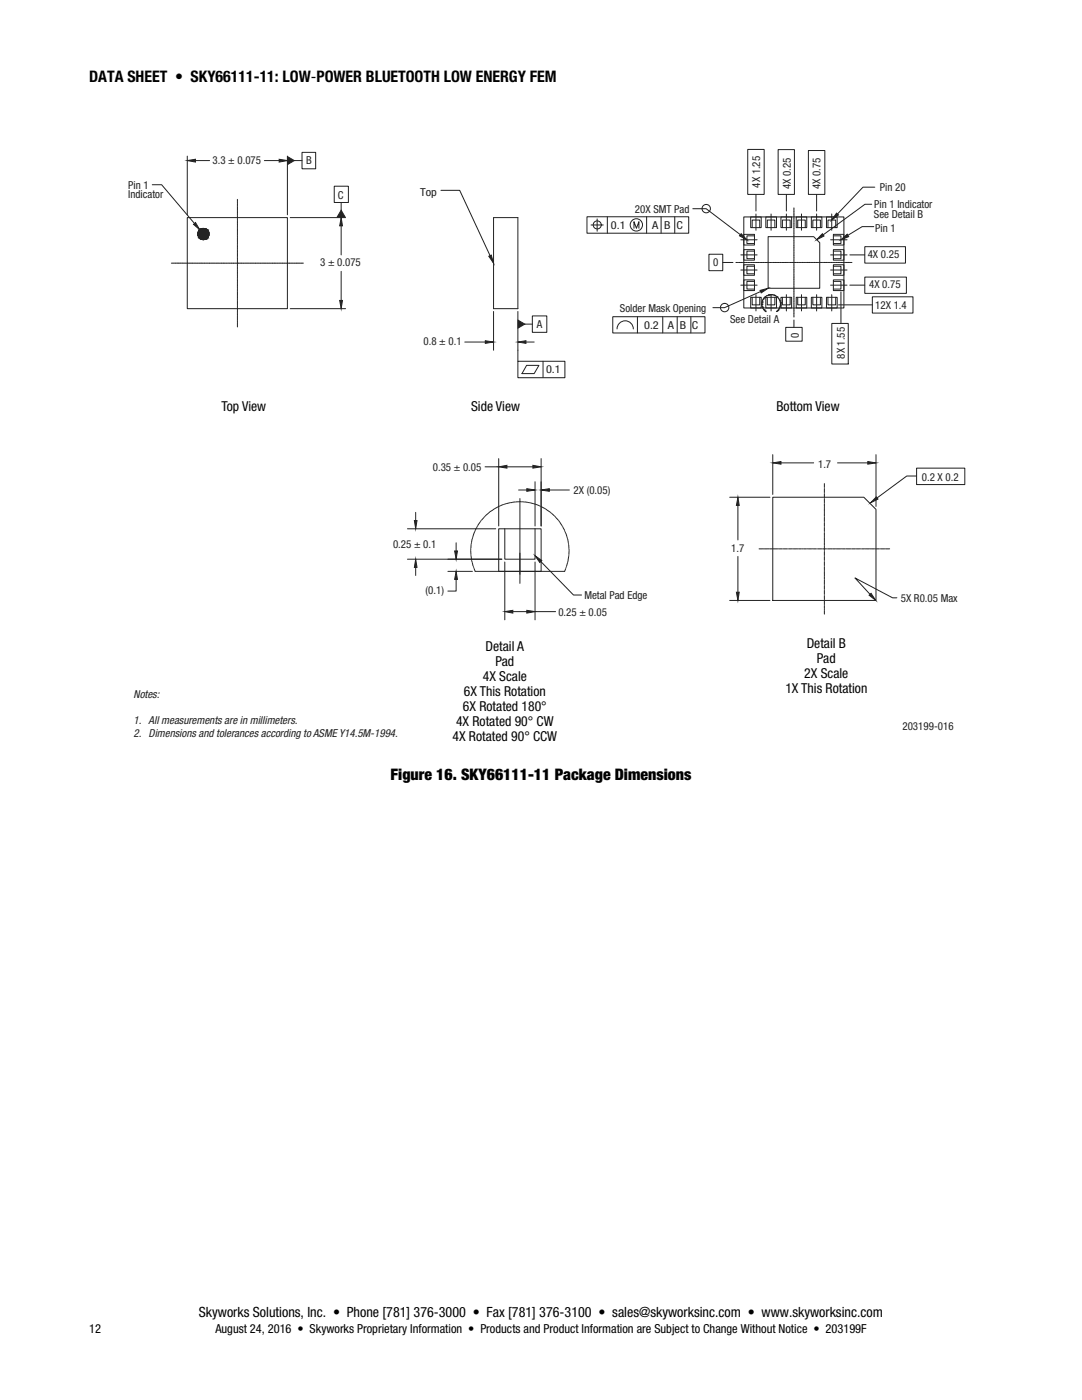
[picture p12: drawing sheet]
<svg xmlns="http://www.w3.org/2000/svg" width="216mm" height="279mm" viewBox="0 0 216 279" stroke-linecap="round" stroke-linejoin="round" font-family="sans-serif">
<path d="M103.3 72.1h9.4v3.3h-9.4zM105.1 72.9h2.4l-.9 1.7h-2.4zM106.2 63h2.9v3.3h-2.9zM108.4 72.1v3.3M122.3 63.2h18.4v3.3h-18.4zM126.4 65.6a1.62 1.62 0 0 0-1.7-1.6 1.62 1.62 0 0 0-1.6 1.6M127.2 63.2v3.3M132.2 63.2v3.3M135.1 63.2v3.3M137.9 63.2v3.3" fill="none" stroke="#231f20" stroke-width=".2"/>
<path d="M103.4 63.9l1.3 .8-1.3 .8z" fill="#231f20"/>
<path d="M103.3 69.9v2.2M103.4 63.9l1.3 .8-1.3 .8zM104.7 64.7h1.5" fill="none" stroke="#231f20" stroke-width=".2"/>
<path d="M38.6 44.8l.4-.4 .9 1.5z" fill="#231f20"/>
<path d="M30.4 36.9h1.9l6.5 7.7M38.6 44.8l.4-.4 .9 1.5z" fill="none" stroke="#231f20" stroke-width=".2"/>
<path d="M57.4 31.3l1.3 .7-1.3 .8z" fill="#231f20"/>
<path d="M57.4 31.3l1.3 .7-1.3 .8zM58.7 32h1.6M60.3 30.4h2.7v3.3h-2.7zM66.7 37.2h2.8v3.2h-2.8z" fill="none" stroke="#231f20" stroke-width=".2"/>
<path d="M68.1 42l.8 1.3h-1.6z" fill="#231f20"/>
<path d="M68.1 40.4v1.6M68.1 42l.8 1.3h-1.6z" fill="none" stroke="#231f20" stroke-width=".2"/>
<path d="M97.5 51.1l.5-.2 .5 1.6z" fill="#231f20"/>
<path d="M37.4 31.2v11.7M39 32h2.8M52.8 32h2.9M57.3 31.2v11.7M88 38h3.7l6.1 13M97.5 51.1l.5-.2 .5 1.6zM98.5 43.4h4.8M98.5 61.6h4.8" fill="none" stroke="#231f20" stroke-width=".2"/>
<path d="M37.4 32l1.6-.2v.5z" fill="#231f20"/>
<path d="M37.4 32l1.6-.2v.5z" fill="none" stroke="#231f20" stroke-width=".2"/>
<path d="M55.7 31.8l1.6 .2-1.6 .3z" fill="#231f20"/>
<path d="M55.7 31.8l1.6 .2-1.6 .3zM57.9 43.4h11.1M68.1 45.1v5.8M68.1 54.2v5.8M57.9 61.6h11.1" fill="none" stroke="#231f20" stroke-width=".2"/>
<path d="M68.1 43.4l.2 1.7h-.5z" fill="#231f20"/>
<path d="M68.1 43.4l.2 1.7h-.5z" fill="none" stroke="#231f20" stroke-width=".2"/>
<path d="M67.8 60h.5l-.2 1.6z" fill="#231f20"/>
<path d="M67.8 60h.5l-.2 1.6zM92.7 68.3h4.1M98.5 62.2v7.7M103.3 62.2v7.7M104.9 68.3h1.7" fill="none" stroke="#231f20" stroke-width=".2"/>
<path d="M103.3 68.3l1.6-.3v.5z" fill="#231f20"/>
<path d="M103.3 68.3l1.6-.3v.5z" fill="none" stroke="#231f20" stroke-width=".2"/>
<path d="M96.8 68l1.7 .3-1.7 .2z" fill="#231f20"/>
<g fill="none" stroke="#231f20" stroke-width=".2">
<path d="M47.4 39.8v.4M34.2 52.5h.2M34.5 52.5h.1M34.6 52.5h.3M35 52.5h.1M35.1 52.5h.3M35.5 52.5h.4M36 52.5h.1M36.1 52.5h.3M36.4 52.5h.1M36.5 52.5h.3M36.9 52.5h.1"/>
<path d="M37 52.5h.3M37.4 52.5h.1M37.5 52.5h.3M37.9 52.5h.1M38 52.5h.4M38.5 52.5h.3M38.8 52.5h.1M39 52.5h.3M39.3 52.5h.1M39.5 52.5h.3M39.8 52.5h.6M40.4 52.5h.3"/>
<path d="M40.8 52.5h.1M40.9 52.5h.3M41.3 52.5h.1M41.4 52.5h.3M41.8 52.5h.4M42.3 52.5h.1M42.4 52.5h.2M42.7 52.5h.1M42.8 52.5h.3M43.2 52.5h.1M43.3 52.5h.3M43.7 52.5h.1"/>
<path d="M43.8 52.5h.3M44.2 52.5h.1M44.3 52.5h.4M44.8 52.5h.3M45.1 52.5h.1M45.3 52.5h.3M45.6 52.5h.1M45.8 52.5h.3M46.1 52.5h.6M46.7 52.5h.3M47.1 52.5h.1M47.2 52.5h.3"/>
<path d="M47.4 40.2v.3M47.4 40.6v.1M47.4 40.7v.3M47.4 41.1v.1M47.4 41.2v.3M47.4 41.6v.4M47.4 42.1h.1M47.4 42.2v.3M47.4 42.5v.1M47.4 42.7v.3M47.4 43v.1M47.4 43.2v.3"/>
<path d="M47.4 43.5v.1M47.4 43.7v.3M47.4 44v.1M47.4 44.1v.4M47.4 44.6v.3M47.4 45h.1M47.4 45.1v.3M47.4 45.5h.1M47.4 45.6v.3M47.4 46v.5M47.4 46.5v.3M47.4 46.9v.1"/>
<path d="M47.4 47v.3M47.4 47.4v.1M47.4 47.5v.3M47.4 47.9v.4M47.4 48.4h.1M47.4 48.5v.3M47.4 48.8v.1M47.4 49v.3M47.4 49.3v.1M47.4 49.5v.3M47.4 49.8v.1M47.4 50v.3"/>
<path d="M47.4 50.3v.1M47.4 50.4v.4M47.4 50.9v.3M47.4 51.3h.1M47.4 51.4v.3M47.4 51.8h.1M47.4 51.9v.3M47.4 52.3v.5M47.4 52.8v.3M47.4 53.2v.1M47.4 53.3v.3M47.4 53.7v.1"/>
<path d="M47.4 53.8v.3M47.4 54.2v.4M47.4 54.7h.1M47.4 54.8v.3M47.4 55.1v.1M47.4 55.3v.3M47.4 55.6v.1M47.4 55.8v.3M47.4 56.1v.1M47.4 56.3v.3M47.4 56.6v.1M47.4 56.7v.4"/>
<path d="M47.4 57.2v.3M47.4 57.6h.1M47.4 57.7v.3M47.4 58.1h.1M47.4 58.2v.3M47.4 58.6v.5M47.4 59.1v.3M47.4 59.5v.1M47.4 59.6v.3M47.4 60v.1M47.6 52.5h.1M47.7 52.5h.3"/>
<path d="M48.1 52.5h.4M48.6 52.5h.1M48.7 52.5h.2M49 52.5h.1M49.1 52.5h.3M49.5 52.5h.1M49.6 52.5h.3M50 52.5h.1M50.1 52.5h.3M50.5 52.5h.1M50.6 52.5h.4M51.1 52.5h.3"/>
<path d="M51.4 52.5h.1M51.6 52.5h.3M51.9 52.5h.1M52.1 52.5h.3M52.4 52.5h.1M52.5 52.5h.5M53 52.5h.3M53.4 52.5h.1M53.5 52.5h.3M53.9 52.5h.1M54 52.5h.3M54.4 52.5h.5"/>
<path d="M55 52.5h.2M55.3 52.5h.1M55.4 52.5h.3M55.8 52.5h.1M55.9 52.5h.3M56.3 52.5h.4M56.8 52.5h.1M56.9 52.5h.3M57.2 52.5h.1M57.4 52.5h.3M57.7 52.5h.1M57.9 52.5h.3"/>
<path d="M58.2 52.5h.1M58.4 52.5h.3M58.7 52.5h.1M58.8 52.5h.4M59.3 52.5h.3M59.7 52.5h.1M59.8 52.5h.3M60.2 52.5h.1M60.3 52.5h.2M47.4 60.1v.3M47.4 60.5v.4M47.4 61h.1"/>
<path d="M47.4 61.1v.3M47.4 61.4v.1M47.4 61.6v.3M47.4 61.9v.1M47.4 62.1v.3M47.4 62.4v.1M47.4 62.6v.3M47.4 62.9v.1M47.4 63v.4M47.4 63.5v.3M47.4 63.9h.1M47.4 64v.3"/>
<path d="M47.4 64.4h.1M47.4 64.5v.3M47.4 64.9v.3M96.8 68l1.7 .3-1.7 .2z"/>
</g>
<path d="M40.4 45.6h.3z" fill="#231f20"/>
<path d="M40.4 45.6h.3z" fill="none" stroke="#231f20" stroke-width=".2"/>
<path d="M40.4 45.6h.4z" fill="#231f20"/>
<path d="M40.4 45.6h.4z" fill="none" stroke="#231f20" stroke-width=".2"/>
<path d="M40.4 45.6h.4z" fill="#231f20"/>
<path d="M40.4 45.6h.4z" fill="none" stroke="#231f20" stroke-width=".2"/>
<path d="M40.2 45.7h.7z" fill="#231f20"/>
<path d="M40.2 45.7h.7z" fill="none" stroke="#231f20" stroke-width=".2"/>
<path d="M40.4 45.6l.5 .1z" fill="#231f20"/>
<path d="M40.4 45.6l.5 .1z" fill="none" stroke="#231f20" stroke-width=".2"/>
<path d="M40.1 45.7h.9z" fill="#231f20"/>
<path d="M40.1 45.7h.9z" fill="none" stroke="#231f20" stroke-width=".2"/>
<path d="M40.2 45.7h.8z" fill="#231f20"/>
<path d="M40.2 45.7h.8z" fill="none" stroke="#231f20" stroke-width=".2"/>
<path d="M40 45.7h1.1z" fill="#231f20"/>
<path d="M40 45.7h1.1z" fill="none" stroke="#231f20" stroke-width=".2"/>
<path d="M40.1 45.7h1z" fill="#231f20"/>
<path d="M40.1 45.7h1z" fill="none" stroke="#231f20" stroke-width=".2"/>
<path d="M40 45.7l1.2 .1z" fill="#231f20"/>
<path d="M40 45.7l1.2 .1z" fill="none" stroke="#231f20" stroke-width=".2"/>
<path d="M40 45.7l1.2 .1z" fill="#231f20"/>
<path d="M40 45.7l1.2 .1z" fill="none" stroke="#231f20" stroke-width=".2"/>
<path d="M39.9 45.9h1.4z" fill="#231f20"/>
<path d="M39.9 45.9h1.4z" fill="none" stroke="#231f20" stroke-width=".2"/>
<path d="M40 45.8l1.3 .1z" fill="#231f20"/>
<path d="M40 45.8l1.3 .1z" fill="none" stroke="#231f20" stroke-width=".2"/>
<path d="M39.9 45.9h1.5z" fill="#231f20"/>
<path d="M39.9 45.9h1.5z" fill="none" stroke="#231f20" stroke-width=".2"/>
<path d="M39.9 45.9h1.5z" fill="#231f20"/>
<path d="M39.9 45.9h1.5z" fill="none" stroke="#231f20" stroke-width=".2"/>
<path d="M39.8 45.9l1.7 .1h-1.8z" fill="#231f20"/>
<path d="M39.8 45.9l1.7 .1h-1.8z" fill="none" stroke="#231f20" stroke-width=".2"/>
<path d="M39.8 45.9l1.7 .1z" fill="#231f20"/>
<path d="M39.8 45.9l1.7 .1z" fill="none" stroke="#231f20" stroke-width=".2"/>
<path d="M39.7 46l1.8 .1z" fill="#231f20"/>
<path d="M39.7 46l1.8 .1z" fill="none" stroke="#231f20" stroke-width=".2"/>
<path d="M39.7 46l1.8 .1z" fill="#231f20"/>
<path d="M39.7 46l1.8 .1z" fill="none" stroke="#231f20" stroke-width=".2"/>
<path d="M39.7 46.1l1.9 .1h-2z" fill="#231f20"/>
<path d="M39.7 46.1l1.9 .1h-2z" fill="none" stroke="#231f20" stroke-width=".2"/>
<path d="M39.7 46.1l1.9 .1z" fill="#231f20"/>
<g fill="none" stroke="#231f20" stroke-width=".2">
<path d="M39.5 46.6l2.2 .1zM39.5 46.7l2.2 .1zM39.5 46.8l2.2 .1zM39.5 46.7h2.2M39.5 46.8h2.2M39.5 46.9h2.2M39.5 46.5h2.2M39.5 46.4l2.2 .1zM39.5 46.5l2.2 .1h-2.2zM39.5 46.9l2.2 .1zM39.5 47l2.1 .1zM39.5 46.4h2.2"/>
<path d="M39.5 47h2.2M39.5 47.1h2.2M39.5 47h2.2zM39.5 46.5h2.2v.1zM39.5 46.9h2.2zM39.5 46.3h2.2M39.6 46.3l2.1 .1zM39.6 47.1h2zM39.6 47.2h2M39.6 46.2h2M39.6 46.3l2.1 .1h-2.2zM39.6 47.1l2 .1z"/>
<path d="M39.6 46.2l2 .1h-2zM39.6 46.2l2 .1zM39.7 46.1l1.9 .1z"/>
</g>
<path d="M39.6 47.2l1.9 .1z" fill="#231f20"/>
<path d="M39.6 47.2l1.9 .1z" fill="none" stroke="#231f20" stroke-width=".2"/>
<path d="M39.6 47.2h2z" fill="#231f20"/>
<path d="M39.6 47.2h2z" fill="none" stroke="#231f20" stroke-width=".2"/>
<path d="M39.7 47.3l1.8 .1z" fill="#231f20"/>
<path d="M39.7 47.3l1.8 .1z" fill="none" stroke="#231f20" stroke-width=".2"/>
<path d="M39.7 47.3h1.8z" fill="#231f20"/>
<path d="M39.7 47.3h1.8z" fill="none" stroke="#231f20" stroke-width=".2"/>
<path d="M39.7 47.4l1.7 .1z" fill="#231f20"/>
<path d="M39.7 47.4l1.7 .1z" fill="none" stroke="#231f20" stroke-width=".2"/>
<path d="M39.7 47.4h1.8z" fill="#231f20"/>
<path d="M39.7 47.4h1.8z" fill="none" stroke="#231f20" stroke-width=".2"/>
<path d="M39.8 47.5l1.5 .1z" fill="#231f20"/>
<path d="M39.8 47.5l1.5 .1z" fill="none" stroke="#231f20" stroke-width=".2"/>
<path d="M39.8 47.5h1.6z" fill="#231f20"/>
<path d="M39.8 47.5h1.6z" fill="none" stroke="#231f20" stroke-width=".2"/>
<path d="M39.9 47.6h1.3z" fill="#231f20"/>
<path d="M39.9 47.6h1.3z" fill="none" stroke="#231f20" stroke-width=".2"/>
<path d="M39.9 47.6h1.4z" fill="#231f20"/>
<path d="M39.9 47.6h1.4z" fill="none" stroke="#231f20" stroke-width=".2"/>
<path d="M40 47.6l1.1 .1z" fill="#231f20"/>
<path d="M40 47.6l1.1 .1z" fill="none" stroke="#231f20" stroke-width=".2"/>
<path d="M40 47.6h1.2z" fill="#231f20"/>
<path d="M40 47.6h1.2z" fill="none" stroke="#231f20" stroke-width=".2"/>
<path d="M40 47.7h1z" fill="#231f20"/>
<path d="M40 47.7h1z" fill="none" stroke="#231f20" stroke-width=".2"/>
<path d="M40 47.7h1.1z" fill="#231f20"/>
<path d="M40 47.7h1.1z" fill="none" stroke="#231f20" stroke-width=".2"/>
<path d="M40.1 47.7l.8 .1z" fill="#231f20"/>
<path d="M40.1 47.7l.8 .1z" fill="none" stroke="#231f20" stroke-width=".2"/>
<path d="M40.1 47.7h.9z" fill="#231f20"/>
<path d="M40.1 47.7h.9z" fill="none" stroke="#231f20" stroke-width=".2"/>
<path d="M40.2 47.8h.6z" fill="#231f20"/>
<path d="M40.2 47.8h.6z" fill="none" stroke="#231f20" stroke-width=".2"/>
<path d="M40.2 47.8h.7z" fill="#231f20"/>
<path d="M40.2 47.8h.7z" fill="none" stroke="#231f20" stroke-width=".2"/>
<path d="M40.4 47.8h.3z" fill="#231f20"/>
<path d="M40.4 47.8h.3z" fill="none" stroke="#231f20" stroke-width=".2"/>
<path d="M40.4 47.8h.3z" fill="#231f20"/>
<path d="M40.4 47.8h.3z" fill="none" stroke="#231f20" stroke-width=".2"/>
<path d="M40.4 47.8h.4z" fill="#231f20"/>
<g fill="none" stroke="#231f20" stroke-width=".2">
<path d="M39.5 46.9v.2M39.6 46.2l-.1 .6M39.6 47.2l.4 .4M39.7 46v.1M40.1 47.7l.1 .1M40.4 45.6l-.6 .3M40.4 47.8h.4zM40.5 45.6h.1M40.7 45.6l.6 .2M40.9 47.8h-.5M41.2 47.6l-.1 .1M41.4 45.9l.1 .1"/>
<path d="M41.5 46.1l.2 .6M41.6 47.1l-.3 .5M41.7 46.8v.1M98.5 43.4v18.2M103.3 43.4v18.2M145.6 99.2h8M145.6 119.8h8M147.2 100.9v6.9M147.2 111v7.2"/>
</g>
<path d="M147.2 99.2l.3 1.7h-.6z" fill="#231f20"/>
<path d="M147.2 99.2l.3 1.7h-.6z" fill="none" stroke="#231f20" stroke-width=".2"/>
<path d="M146.9 118.2h.6l-.3 1.6z" fill="#231f20"/>
<path d="M154.2 90.7v8M155.8 92.4h6.6M167.1 92.4h6.1M174.8 90.7v10.4M146.9 118.2h.6l-.3 1.6z" fill="none" stroke="#231f20" stroke-width=".2"/>
<path d="M173.2 92.1l1.6 .3-1.6 .2z" fill="#231f20"/>
<path d="M173.2 92.1l1.6 .3-1.6 .2z" fill="none" stroke="#231f20" stroke-width=".2"/>
<path d="M154.2 92.4l1.6-.3v.5z" fill="#231f20"/>
<g fill="none" stroke="#231f20" stroke-width=".2">
<path d="M154.2 92.4l1.6-.3v.5zM164.5 96.5v.7M164.5 97.4v.1M164.5 97.6v.6M164.5 98.3v.1M164.5 98.6v.6M164.5 99.3v.1M164.5 99.5v.7M151.5 109.5h.7M152.3 109.5h.2M152.6 109.5h.6M153.3 109.5h.1"/>
<path d="M153.5 109.5h.6M154.3 109.5h.1M154.5 109.5h.6M155.2 109.5h.1M155.5 109.5h.6M156.2 109.5h.1M156.4 109.5h.6M157.2 109.5h.1M157.4 109.5h.6M158.1 109.5h.2M158.4 109.5h.6M159.1 109.5h.1"/>
<path d="M159.3 109.5h.6M160.1 109.5h.1M160.3 109.5h.6M161 109.5h.1M161.3 109.5h.6M162 109.5h.1M162.3 109.5h.6M163 109.5h.1M163.2 109.5h.6M163.9 109.5h.2M164.2 109.5h.6M164.5 100.3v.1"/>
<path d="M164.5 100.5v.6M164.5 101.2v.2M164.5 101.5v.6M164.5 102.2v.1M164.5 102.4v.6M164.5 103.2v.1M164.5 103.4v.6M164.5 104.1v.2M164.5 104.4v.6M164.5 105.1v.1M164.5 105.3v.7M164.5 106.1v.1"/>
<path d="M164.5 106.3v.6M164.5 107v.2M164.5 107.3v.6M164.5 108v.1M164.5 108.3v.5M164.5 109v.1M164.5 109.2v.6M164.5 110v.1M164.5 110.2v.6M164.5 110.9v.1M164.5 111.2v.6M164.5 111.9v.1"/>
<path d="M164.5 112.1v.7M164.5 112.8v.2M164.5 113.1v.6M164.5 113.8v.2M164.5 114.1v.6M164.5 114.8v.1M164.5 115v.6M164.5 115.8v.1M164.5 116v.6M164.5 116.7v.2M164.5 117v.6M164.5 117.7v.1"/>
<path d="M164.5 117.9v.7M164.5 118.7v.1M164.5 118.9v.6M164.5 119.6v.2M164.5 119.9v.6M164.9 109.5h.1M165.1 109.5h.7M165.9 109.5h.1M166.1 109.5h.6M166.9 109.5h.1M167.1 109.5h.6M167.8 109.5h.1"/>
<path d="M168.1 109.5h.6M168.8 109.5h.1M169 109.5h.6M169.7 109.5h.2M170 109.5h.6M170.7 109.5h.2M171 109.5h.6M171.7 109.5h.1M171.9 109.5h.6M172.7 109.5h.1M172.9 109.5h.6M173.6 109.5h.1"/>
<path d="M173.9 109.5h.6M174.6 109.5h.1M174.9 109.5h.6M175.6 109.5h.1M175.8 109.5h.6M176.5 109.5h.2M176.8 109.5h.7M164.5 120.6v.1M164.5 120.9v.5M164.5 121.6v.1M164.5 121.8v.8"/>
</g>
<path d="M173.4 118.8l.4-.4 .9 1.4z" fill="#231f20"/>
<g fill="none" stroke="#231f20" stroke-width=".2">
<path d="M182.9 93.4h9.6v3.3h-9.6zM93.9 109.5v.1M93.9 109.7v.2M93.9 110l.1 .6M94 110.7v.1M94 110.9v.2M94 108.8v.6M94 111.2l.1 .6M94 108.5v.1M94.1 108.3v.1M94.1 111.9l.1 .1M94.2 112.1v.2"/>
<path d="M94.2 107.6l-.1 .6M94.3 112.4l.1 .5M94.3 107.3v.2M94.4 107.1l-.1 .1M94.5 113.1v.1M94.5 113.3l.1 .1M94.6 106.4l-.2 .6M94.6 113.5l.2 .5M94.7 106.2l-.1 .1M94.8 106l-.1 .1M95.1 105.3l-.3 .6M95.2 105.1l-.1 .1"/>
<path d="M95.3 104.9v.1M95.7 104.3l-.3 .5M95.9 104.1l-.1 .1M96 103.9l-.1 .1M96.5 103.4l-.4 .4M96.7 103.2l-.1 .1M96.8 103l-.1 .1M97.3 102.5l-.4 .4M97.5 102.3l-.1 .1M97.7 102.2l-.1 .1M98.3 101.8l-.5 .3M98.5 101.6l-.1 .1"/>
<path d="M98.7 101.5l-.1 .1M99.3 101.2l-.5 .3M99.6 101.1h-.1M99.8 101h-.1M100.5 100.7l-.6 .2M100.7 100.6h-.1M100.9 100.5l-.1 .1M101.6 100.3l-.5 .2M101.9 100.3h-.2M102.1 100.3h-.1M102.8 100.2h-.6M103.1 100.1l-.1 .1"/>
<path d="M103.2 100.1h.1M103.4 100.1h.6M104.2 100.1h.1M104.4 100.1l.1 .1M104.7 100.2h.6M105.3 100.3h.2M105.6 100.3h.1M105.8 100.3l.6 .2M106.5 100.5l.2 .1M106.8 100.6h.1M107 100.7l.6 .2M107.7 101h.1"/>
<path d="M107.9 101.1h.1M108.1 101.2l.6 .3M108.8 101.5l.1 .1M109 101.6l.1 .1M109.2 101.8l.4 .3M109.7 102.2l.1 .1M109.9 102.3l.1 .1M110.1 102.5l.5 .4M110.7 103l.1 .1M110.8 103.2l.1 .1M111 103.4l.4 .4M111.5 103.9v.1"/>
<path d="M111.6 104.1l.1 .1M111.7 104.3l.4 .5M112.1 104.9l.1 .1M112.3 105.1v.1M112.4 105.3l.3 .6M112.7 106v.1M112.8 106.2v.1M112.9 113.5l-.2 .5M112.9 106.4l.2 .6M112.9 113.3v.1M113 113.1v.1M113.1 107.1l.1 .1"/>
<path d="M113.2 107.3v.2M113.2 112.4l-.1 .5M113.3 107.6l.1 .6M113.3 112.1v.2M113.4 111.9l-.1 .1M113.4 108.3v.1M113.5 108.5v.1M113.5 111.2l-.1 .6M113.5 108.8v.6M113.5 110.9v.2M113.5 109.5l.1 .1M113.5 110.7v.1"/>
<path d="M113.6 109.7v.2M113.6 110l-.1 .6M173.4 118.8l.4-.4 .9 1.4zM173.6 118.6l-3-3.3 7.5 4h.9"/>
</g>
<path d="M174.9 99.2l.3 .4-1.5 .7z" fill="#231f20"/>
<path d="M174.9 99.2l.3 .4-1.5 .7zM182.9 95h-2l-5.9 4.4" fill="none" stroke="#231f20" stroke-width=".2"/>
<path d="M106.8 110.9l1.3 1-.4 .4z" fill="#231f20"/>
<path d="M106.8 110.9l1.3 1-.4 .4zM107.9 112.1l6.5 6.7h1.6" fill="none" stroke="#231f20" stroke-width=".2"/>
<path d="M151.7 58l1.6-.5-1.4 .9z" fill="#231f20"/>
<g fill="none" stroke="#231f20" stroke-width=".2">
<path d="M117.1 43.3h20.3v3.2h-20.3zM117.9 44.9h2.5M119.2 43.7v2.4M121.2 43.3v3.2M126.5 45.6v-1.4l.5 1.4 .5-1.4v1.4M129 43.3v3.2M131.9 43.3v3.2M134.6 43.3v3.2M151.7 58l1.6-.5-1.4 .9zM151.8 58.2l-7.2 3.2h-2.4"/>
<circle cx="119.2" cy="44.9" r=".8"/>
<circle cx="127" cy="44.9" r="1.23"/>
<circle cx="144.6" cy="61.4" r=".84"/>
</g>
<path d="M164.1 46.6l.3 .5-1.5 .8z" fill="#231f20"/>
<path d="M164.1 46.6l.3 .5-1.5 .8zM173.9 40.8h-1.3l-8.3 6.1" fill="none" stroke="#231f20" stroke-width=".2"/>
<path d="M166.9 42.5l.4 .4-1.3 1z" fill="#231f20"/>
<g fill="none" stroke="#231f20" stroke-width=".2">
<path d="M174.6 37.4h-2.4l-5.1 5.3M152.3 59.7h.1M152.3 59.8l-.1 .2M152.4 59.6l-.1 .1M152.4 59.5v.1M152.4 59.5h.1M152.5 59.4h.1M152.5 59.3h.1M152.6 59.3h.1M152.7 59.2v.1M152.8 59.2h.1M152.9 59.1h-.1"/>
<path d="M152.9 59h.1M153.1 59h-.1M153.3 58.9l-.1 .1M153.3 58.9h.1M153.6 58.8l-.2 .1M153.6 58.8h.1M153.9 58.8h-.2M153.9 58.8h.1M154 58.8h.3M154.4 58.9h.1M154.5 58.9h.1M154.5 58.9l.2 .1"/>
<path d="M154.7 59h.1M154.8 59h.1M154.8 59.1h.1M154.9 59.1l.1 .1M155 59.2h.1M155.1 59.2v.1M155.1 59.3l.2 .1M155.3 59.5h.1M155.3 59.5l.1 .1M155.4 59.6v.1M155.5 59.7v.1M155.5 59.8l.1 .2"/>
<path d="M166.9 42.5l.4 .4-1.3 1zM167.8 58.3v6.2M169.6 50.9h3M172.6 49.2h8.1v3.3h-8.1zM174.1 59.2h8.1v3.3h-8.1zM152 60.7h.1M152 60.5v.2M152 60.8h.1M152.1 60.4h.1M152.1 60.8v.5M152.1 60.1h.1M152.1 60.2v.2"/>
<path d="M152.1 60v.1M152.2 61.3h.1M152.2 61.4v.1M152.2 61.5l.2 .2M152.4 61.8h.1M152.4 61.9h.1M152.5 61.9l.1 .1M152.6 62v.1M152.7 62.1h.1M152.8 62.1v.1M152.8 62.2h.1M155 62.1l-.1 .1"/>
<path d="M155 62.1h.1M155.1 62h.1M155.1 62l-.1 .1M155.2 61.9v.1M155.2 61.9h.1M155.3 61.8l-.1 .1M155.3 61.8h.1M155.4 61.7h.1M155.4 61.7v.1M155.6 61.3l-.2 .4M155.6 61.3h.1M155.6 60.1h.1"/>
<path d="M155.6 60.1l.1 .2M155.6 61.2h.1M155.7 61.1l-.1 .1M155.7 60.4v.2M155.7 61h.1M155.7 60.4h.1M155.7 60.8v.1M155.7 61v.1M155.7 60.7h.1M155.7 60.7v.1M166 64.5h3.3v8.1h-3.3zM167.3 60.8h6.8"/>
</g>
<path d="M147.9 46.6l1.1 1.3-1.4-.8z" fill="#231f20"/>
<g fill="none" stroke="#231f20" stroke-width=".2">
<path d="M138.2 41.7h2.7l6.8 5.1M147.9 46.6l1.1 1.3-1.4-.8zM96.8 93.2h2.7M99.5 91.5v13.5M101.2 93.2h5.1M108 91.5v13.5"/>
<circle cx="140.9" cy="41.6" r=".84"/>
</g>
<path d="M106.3 92.9l1.7 .3-1.7 .2z" fill="#231f20"/>
<path d="M106.3 92.9l1.7 .3-1.7 .2z" fill="none" stroke="#231f20" stroke-width=".2"/>
<path d="M99.5 93.2l1.7-.3v.5z" fill="#231f20"/>
<path d="M99.5 93.2l1.7-.3v.5zM81.3 111.6h18.8M81.3 105.5h17.6M82.9 102.3v1.6M82.9 113.2v1.6" fill="none" stroke="#231f20" stroke-width=".2"/>
<path d="M82.7 103.9h.5l-.3 1.6z" fill="#231f20"/>
<path d="M82.7 103.9h.5l-.3 1.6z" fill="none" stroke="#231f20" stroke-width=".2"/>
<path d="M82.9 111.6l.3 1.6h-.5z" fill="#231f20"/>
<path d="M82.9 111.6l.3 1.6h-.5zM89.4 114h4.9M89.4 111.6h10.7M91 115.6v2.4h-1.6M91 108.3v1.7" fill="none" stroke="#231f20" stroke-width=".2"/>
<path d="M90.7 110h.6l-.3 1.6z" fill="#231f20"/>
<path d="M90.7 110h.6l-.3 1.6z" fill="none" stroke="#231f20" stroke-width=".2"/>
<path d="M91 114l.3 1.6h-.6z" fill="#231f20"/>
<path d="M91 114l.3 1.6h-.6zM100.7 112.2v11.5M106.8 112.2v11.5M102.3 122.1h2.8M106.8 122.1h4.1" fill="none" stroke="#231f20" stroke-width=".2"/>
<path d="M100.7 122.1l1.6-.3v.6z" fill="#231f20"/>
<path d="M100.7 122.1l1.6-.3v.6z" fill="none" stroke="#231f20" stroke-width=".2"/>
<path d="M105.1 121.8l1.7 .3-1.7 .3z" fill="#231f20"/>
<path d="M103.5 97.8h1.6M106.8 96.1v8.9M108 96.1v8.9M109.6 97.8h4M105.1 121.8l1.7 .3-1.7 .3z" fill="none" stroke="#231f20" stroke-width=".2"/>
<path d="M105.1 97.5l1.7 .3-1.7 .3z" fill="#231f20"/>
<path d="M105.1 97.5l1.7 .3-1.7 .3z" fill="none" stroke="#231f20" stroke-width=".2"/>
<path d="M108 97.8l1.6-.3v.6z" fill="#231f20"/>
<g fill="none" stroke="#231f20" stroke-width=".2">
<path d="M155.3 29.9h3.2v8.9h-3.2zM156.9 38.8v3.3M141.5 50.7h2.7v3.3h-2.7zM144.2 52.4h2M146.8 52.4h.4M147.2 52.4h.1M147.4 52.4h.3M147.7 52.4h.1M147.8 47.9h3.3M147.8 50.9h3.3M147.8 53.9h3.3M147.8 56.9h3.3"/>
<path d="M147.9 52.4h.3M148.2 52.4h.5M148.4 43.3h20v18.2h-20zM148.4 55.9h2.1v2.1h-2.1zM148.4 52.8h2.1v2.1h-2.1zM148.4 46.8h2.1v2.1h-2.1zM148.4 49.8h2.1v2.1h-2.1zM148.8 52.4h.3M149.2 52.4h.1M149.3 52.4h.3M149.7 52.4h.1M149.8 59.3h2.1v2.2h-2.1z"/>
<path d="M149.8 43.3h2.1v2.1h-2.1zM149.8 52.4h.3M150.1 59.3v1.5h1.5v-1.5M150.1 45.4v-1.5h1.5v1.5M150.2 52.4h.4M150.5 56.2h-1.5v1.5h1.5M150.5 53.1h-1.5v1.5h1.5M150.5 47.1h-1.5v1.5h1.5M150.5 50.1h-1.5v1.5h1.5M150.6 52.4h.1M150.7 52.4h.3M150.8 42.7v3.3"/>
<path d="M150.8 58.8v3.3M151.1 52.4h.1M151.2 52.4h.3M151.6 52.4h.1M151.7 52.4h.3M152.1 52.4h.1M152.2 52.4h.3M152.6 52.4h.1M152.7 52.4h.4M152.8 59.3h2.1v2.2h-2.1zM152.8 43.3h2.1v2.1h-2.1zM153.1 59.3v1.5h1.5v-1.5"/>
<path d="M153.1 45.4v-1.5h1.5v1.5M153.2 52.4h.3M153.3 47.2h9.1l1.2 1.2v9.1h-10.3zM153.5 52.4h.1M153.7 52.4h.3M153.9 42.7v3.3M153.9 58.8v3.3M154 52.4h.1M154.2 52.4h.3M154.5 52.4h.5M155.1 52.4h.3M155.5 52.4h.1"/>
<path d="M155.6 52.4h.3M155.8 59.3h2.2v2.2h-2.2zM155.8 43.3h2.2v2.1h-2.2zM156 52.4h.1M156.1 52.4h.3M156.1 59.3v1.5h1.6v-1.5M156.1 45.4v-1.5h1.6v1.5M156.9 42.7v3.3M156.9 58.8v3.3M157 52.4h-.5M157 52.4h.3M157.4 52.4h.1"/>
<path d="M157.5 52.4h.3M157.9 52.4h.1M158 52.4h.3M158.4 52.4h.4M158.4 41.5v.1M158.4 41.7v.1M158.4 41.8v.3M158.4 42.2h.1M158.4 42.3v.3M158.4 42.7v.5M158.4 43.3v.3M158.4 43.6v.1"/>
<path d="M158.4 43.8v.2M158.4 44.1v.1M158.4 44.2v.3M158.4 44.6v.4M158.4 45.1h.1M158.4 45.2v.3M158.4 45.6h.1M158.4 45.7v.3M158.4 46.1h.1M158.4 46.2v.3M158.4 46.5v.1M158.4 46.7v.3"/>
<path d="M158.4 47v.1M158.4 47.1v.5M158.4 47.6v.3M158.4 48v.1M158.4 48.1v.3M158.4 48.5h.1M158.4 48.6v.3M158.4 49v.5M158.4 49.6v.3M158.4 49.9v.1M158.4 50.1v.2M158.4 50.4v.1"/>
<path d="M158.4 50.5v.3M158.4 50.9v.4M158.4 51.4h.1M158.4 51.5v.3M158.4 51.9h.1M158.4 52v.3M158.4 52.3v.1M158.4 52.5v.3M158.4 52.8v.1M158.4 53v.3M158.4 53.3v.1M158.4 53.4v.5"/>
<path d="M158.4 53.9v.3M158.4 54.3v.1M158.4 54.4v.3M158.4 54.8h.1M158.4 54.9v.3M158.4 55.3v.5M158.4 55.9v.3M158.4 56.2v.1M158.4 56.4v.2M158.4 56.7v.1M158.4 56.8v.3M158.4 57.2v.4"/>
<path d="M158.4 57.7h.1M158.4 57.8v.3M158.4 58.2h.1M158.4 58.3v.3M158.4 58.6v.1M158.4 58.8v.3M158.4 59.1v.1M158.4 59.3v.3M158.4 59.6v.1M158.4 59.7v.5M158.9 59.3h2.1v2.2h-2.1zM158.9 43.3h2.1v2.1h-2.1z"/>
<path d="M158.9 52.4h.1M159 52.4h.3M159.2 59.3v1.5h1.5v-1.5M159.2 45.4v-1.5h1.5v1.5M159.3 52.4h.1M159.5 52.4h.3M159.8 52.4h.1M159.9 42.7v3.3M159.9 58.8v3.3M160 52.4h.3M160.3 52.4h.1M160.5 52.4h.2"/>
<path d="M160.8 52.4h.1M160.9 52.4h.4M161.4 52.4h.3M161.8 52.4h.1M161.9 59.3h2.1v2.2h-2.1zM161.9 43.3h2.1v2.1h-2.1zM161.9 52.4h.3M162.2 59.3v1.5h1.5v-1.5M162.2 45.4v-1.5h1.5v1.5M162.3 52.4h.1M162.4 52.4h.3M162.8 52.4h.5"/>
<path d="M162.9 42.7v3.3M162.9 58.8v3.3M163.3 52.4h.3M163.7 52.4h.1M163.8 52.4h.3M164.2 52.4h.1M164.3 52.4h.3M164.7 52.4h.4M164.9 43.3h2.1v2.1h-2.1zM164.9 59.3h2.1v2.2h-2.1zM165.2 52.4h.1M165.2 45.4v-1.5h1.6v1.5"/>
<path d="M165.2 59.3v1.5h1.6v-1.5M165.3 52.4h.3M165.6 52.4h.1M165.7 47.9h3.3M165.7 50.9h3.3M165.7 53.9h3.3M165.7 56.9h3.3M165.8 52.4h.3M166 42.7v3.3M166 58.8v3.3M166.1 52.4h.1M166.3 52.4h.3"/>
<path d="M166.3 55.9h2.1v2.1h-2.1zM166.3 52.8h2.1v2.1h-2.1zM166.3 46.8h2.1v2.1h-2.1zM166.3 49.8h2.1v2.1h-2.1zM166.3 56.2h1.5v1.5h-1.5M166.3 53.1h1.5v1.5h-1.5M166.3 47.1h1.5v1.5h-1.5M166.3 50.1h1.5v1.5h-1.5M166.6 52.4h.1M166.8 52.4h.2M167.1 52.4h.1M167.2 52.4h.4"/>
<path d="M167.7 52.4h.3M168.1 52.4h.1M168.2 52.4h.3M168.6 52.4h.1M168.7 52.4h.3M169 52.4h.6M169.6 52.4h.4M156.8 65.3h3.3v2.8h-3.3zM158.4 60.2v.3M158.4 60.6v.1M158.4 60.7v.3M158.4 61.1h.1"/>
<path d="M158.4 61.2v.3M158.4 61.6v.5M158.4 62.2v.3M158.4 62.5v.1M158.4 62.7v.2M158.4 63v.1M158.4 63.1v.2M158.4 63.9v1.4M103.7 99.5v16.9M108 97.8l1.6-.3v.6z"/>
</g>
<path d="M167.8 47.9l1.2-1.2 .3 .5z" fill="#231f20"/>
<g fill="none" stroke="#231f20" stroke-width=".2">
<path d="M149.2 29.8h3.3v9h-3.3zM150.8 38.8v3.3M161.3 30h3.3v8.8h-3.3zM162.9 38.8v3.3M37.4 43.4h19.9v18.2h-19.9zM167.8 47.9l1.2-1.2 .3 .5zM169.6 56.9h3M172.6 55.3h8.3v3.2h-8.3zM174.4 45.2h-2.4l-2.8 1.8M154.2 99.2h18.2l2.4 2.5v18.1h-20.6zM94.8 114h17.9M99.5 105.5h8.5v8.5h-8.5z"/>
<path d="M100.7 105.5v6.1h6.1v-6.1"/>
</g>
<g font-size="3.2">
<text x="17.8" y="16.4">DATA SHEET • SKY66111-11: LOW-POWER BLUETOOTH LOW ENERGY FEM</text>
<text x="77.9" y="155.6">Figure 16. SKY66111-11 Package Dimensions</text>
</g>
<text font-size="2.8" x="39.7" y="262.8">Skyworks Solutions, Inc. • Phone [781] 376-3000 • Fax [781] 376-3100 • sales@skyworksinc.com • www.skyworksinc.com</text>
<g font-size="2.7" fill="#020303">
<text x="44.2" y="82">Top View</text>
<text x="94" y="82">Side View</text>
<text x="154.9" y="82">Bottom View</text>
<text x="96.9" y="129.9">Detail A</text>
<text x="161" y="129.3">Detail B</text>
<text x="96.3" y="135.9">4X Scale</text>
<text x="98.9" y="132.9">Pad</text>
<text x="160.5" y="135.3">2X Scale</text>
<text x="163" y="132.3">Pad</text>
<text x="92.4" y="141.9">6X Rotated 180°</text>
<text x="92.6" y="138.9">6X This Rotation</text>
<text x="156.7" y="138.3">1X This Rotation</text>
<text x="90.3" y="147.9">4X Rotated 90° CCW</text>
<text x="91" y="144.9">4X Rotated 90° CW</text>
</g>
<g font-size="2.5">
<text x="17.8" y="266.1">12</text>
<text x="43" y="266.1">August 24, 2016 • Skyworks Proprietary Information • Products and Product Information are Subject to Change Without Notice • 203199F</text>
</g>
<g font-size="2.2" fill="#231f20">
<text x="42.4" y="32.6">3.3 ± 0.075</text>
<text x="61.1" y="32.7">B</text>
<text x="67.4" y="39.7">C</text>
<text x="151.7" y="37.5" transform="rotate(-90 151.7 37.5)">4X 1.25</text>
<text x="157.8" y="37.7" transform="rotate(-90 157.8 37.7)">4X 0.25</text>
<text x="163.7" y="37.8" transform="rotate(-90 163.7 37.8)">4X 0.75</text>
<text x="174.5" y="41.4">Pin 1 Indicator</text>
<text x="175.6" y="38.2">Pin 20</text>
<text x="126.7" y="42.6">20X SMT Pad</text>
<text x="174.4" y="43.5">See Detail B</text>
<text x="174.6" y="46.2">Pin 1</text>
<text x="63.9" y="53">3 ± 0.075</text>
<text x="142.3" y="53.1">0</text>
<text x="173.1" y="51.6">4X 0.25</text>
<text x="173.4" y="57.5">4X 0.75</text>
<text x="107.1" y="65.5">A</text>
<text x="123.7" y="62.2">Solder Mask Opening</text>
<text x="145.7" y="64.6">See Detail A</text>
<text x="174.6" y="61.6">12X 1.4</text>
<text x="84.5" y="68.9">0.8 ± 0.1</text>
<text x="159.4" y="67.4" transform="rotate(-90 159.4 67.4)">0</text>
<text x="168.6" y="71.6" transform="rotate(-90 168.6 71.6)">8X 1.55</text>
<text x="86.4" y="94">0.35 ± 0.05</text>
<text x="163.2" y="93.3">1.7</text>
<text x="183.9" y="96">0.2 X 0.2</text>
<text x="114.5" y="98.7">2X (0.05)</text>
<text x="78.4" y="109.3">0.25 ± 0.1</text>
<text x="145.9" y="110.1">1.7</text>
<text x="84.9" y="118.6">(0.1)</text>
<text x="116.6" y="119.5">Metal Pad Edge</text>
<text x="111.4" y="122.9">0.25 ± 0.05</text>
<text x="179.7" y="120.2">5X R0.05 Max</text>
<text x="180.1" y="145.7">203199-016</text>
</g>
<g font-size="2.2" fill="#221e1f">
<text x="25.6" y="37.7">Pin 1</text>
<text x="25.6" y="39.6">Indicator</text>
<text x="83.8" y="39">Top</text>
<text x="121.9" y="45.7">0.1</text>
<text x="130.1" y="45.7">A B</text>
<text x="135" y="45.7">C</text>
<text x="128.5" y="65.7">0.2</text>
<text x="133.2" y="65.7">A B</text>
<text x="138.1" y="65.7">C</text>
<text x="109" y="74.5">0.1</text>
<text x="26.7" y="139.4">Notes:</text>
<text x="26.7" y="144.6">1. All measurements are in millimeters.</text>
<text x="26.7" y="147.1">2. Dimensions and tolerances according to ASME Y14.5M-1994.</text>
</g>
</svg>
